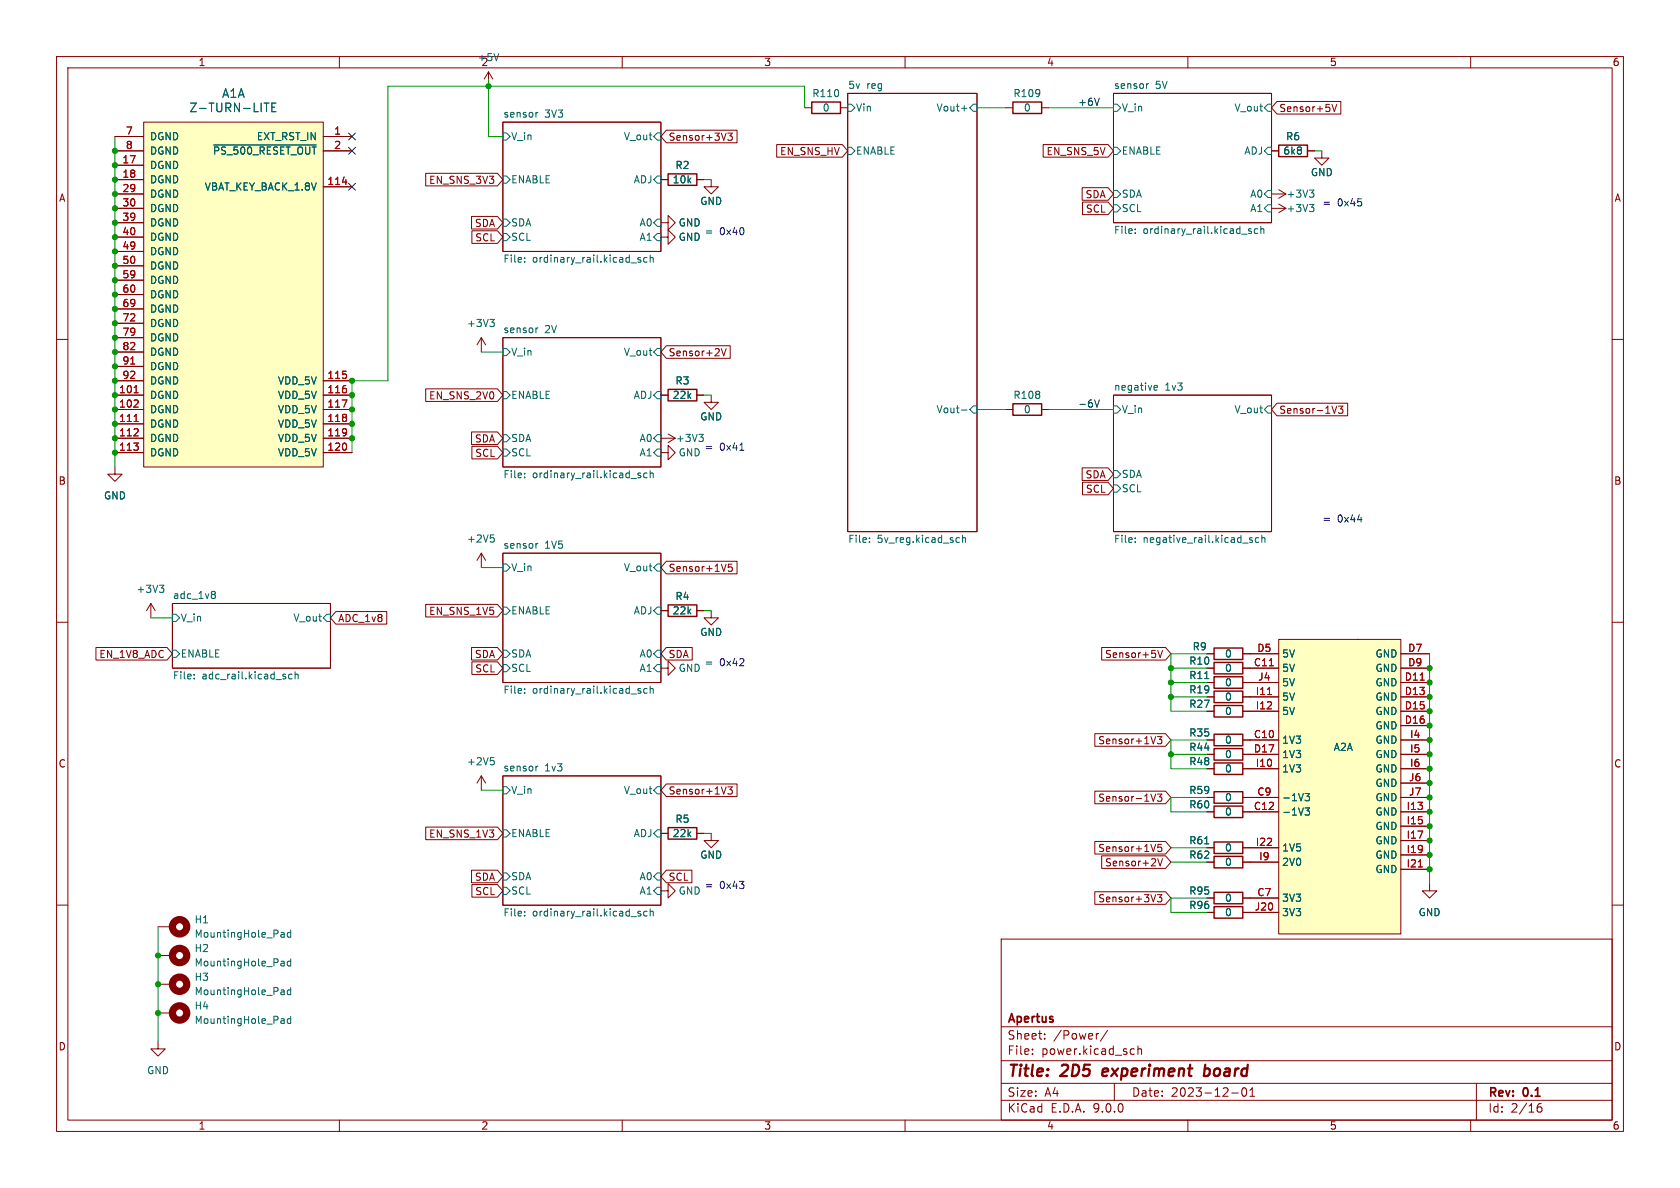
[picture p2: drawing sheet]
<svg xmlns="http://www.w3.org/2000/svg" width="297mm" height="210mm" viewBox="0 0 297 210" stroke-linecap="round" stroke-linejoin="round" font-family="sans-serif">
<g fill="none" stroke="#840000" stroke-width=".18">
<path d="M10 10h277v190h-277zM12 12h273v186h-273zM60 10v2M110 10v2M142.2 19.1h1.3M148.6 19.1h1.3M149.9 16.5h22.8v77.5h-22.8zM160 10v2M196.8 16.5h28v22.9h-28zM210 10v2M260 10v2M88.9 21.6h27.9v22.9h-27.9z"/>
<path d="M125.7 31.8v1.2h1.3l-1.3 1.3-1.2-1.3h1.2M224.8 34.3h2.5M224.8 36.8h2.5M226.1 33.5l1.2 .8M226.1 36.1l1.2 .7M227.3 34.3l-1.2 .8M227.3 36.8l-1.2 .8M233.7 26.7v1.2h1.2l-1.2 1.3-1.3-1.3h1.3M88.9 59.7h27.9v22.9h-27.9zM10 60h2M177.8 72.4h1.3M184.1 72.4h1.3"/>
<path d="M196.8 69.9h28v24.1h-28zM285 60h2M20.3 82.6v1.2h1.3l-1.3 1.3-1.3-1.3h1.3M88.9 97.8h27.9v22.9h-27.9zM116.8 80h1.3v-1.3l1.3 1.3-1.3 1.3v-1.3M10 110h2M26.7 106.7l-.8 1.3M26.7 106.7l.7 1.3M26.7 106.7v2.5M30.5 106.7h27.9v11.4h-27.9zM116.8 118.1h1.3v-1.3l1.3 1.3-1.3 1.3v-1.3M125.7 108v1.2h1.3l-1.3 1.3-1.2-1.3h1.2"/>
<path d="M213.4 118.1h1.2M213.4 115.6h1.2M219.7 118.1h1.3M219.7 115.6h1.3M285 110h2M88.9 137.2h27.9v22.8h-27.9zM116.8 157.5h1.3v-1.3l1.3 1.3-1.3 1.3v-1.3M213.4 158.8h1.2M219.7 158.8h1.3M10 160h2M177 166h108v32h-108zM285 160h2"/>
<path d="M60 198v2M110 198v2M160 198v2M177 194.5h108M177 191.5h108M177 187.5h108M177 181.5h108M182.5 186.3v.1M182.5 185.5v.1M184.7 183.6v.1M184.7 182.8v.1M194.2 182.7l-.2 .1"/>
<path d="M195.8 182.1l-1.3 2M197 191.5v3M200.1 185.4l.4 .1M200.5 186.3l-.4 .1M201.2 185.5l.2-.1 .3 .1 .1 .9M201.2 184.9v1.5M210 198v2M217.7 193.2h1.2M219.7 192.4l.2-.1a.81 .81 0 0 1 .6 .6 .81 .81 0 0 1-.3 .8l-.2 .1a.81 .81 0 0 1-.3-1.4zM221 193.8h.8M221 192.7l.4-.4v1.5M260 198v2"/>
<path d="M261 191.5v6.5M271.7 196l.3-.3h.5l.1 .3v.3l-.3 .3-.4-.1-.2-.2M272.5 195.1a.59 .59 0 0 0-.8 .6"/>
</g>
<path d="M195.1 189l-.2 .9 .2 .3M195.9 189.4l-1 .1M213 189l.2-.1 .5 .1M213.1 188.2l-.3 2M213.7 190a.66 .66 0 0 1-.9 .1" fill="none" stroke="#840000" stroke-width=".4"/>
<g fill="none" stroke="#006464" stroke-width=".18">
<path d="M95.1 19.9l-.3 .1M149.9 18.4h.6l.6 .7-.6 .6h-.6zM170 19.1h.9M172.1 18.4h.6v1.3h-.6l-.7-.6zM196.8 18.4h.7l.6 .7-.6 .6h-.7zM203.1 14.8l-.3 .1M224.2 18.4h.6v1.3h-.6l-.7-.6zM88.9 23.5h.6l.7 .6-.7 .7h-.6zM88.9 38.7h.6l.7 .7-.7 .6h-.6zM88.9 31.1h.6l.7 .7-.7 .6h-.6zM116.2 23.5h.6v1.3h-.6l-.6-.7zM116.2 38.7h.6v1.3h-.6l-.6-.6z"/>
<path d="M116.2 31.1h.6v1.3h-.6l-.6-.6zM149.9 26h.6l.6 .7-.6 .6h-.6zM196.8 33.7h.7l.6 .6-.6 .6h-.7zM196.8 36.2h.7l.6 .6-.6 .7h-.7zM196.8 26h.7l.6 .7-.6 .6h-.7zM224.2 36.2h.6v1.3h-.6l-.7-.7zM224.2 33.7h.6v1.2h-.6l-.7-.6zM224.2 26h.6v1.3h-.6l-.7-.6zM231.5 33.6h.8l-.4 .5M231.5 36.1h.8l-.4 .5M232 34.1l.3 .2v.3l-.3 .3M232 36.6l.3 .3v.3l-.3 .2"/>
<path d="M88.9 41.3h.6l.7 .6-.7 .6h-.6zM92.7 45.6v.1M92.7 46.2v.2M95.1 58l-.3 .1M113.3 45.6l-.4-.1-.1 .2v.2l.5 .1v.3h-.5M114.4 45.6l-.4-.1-.2 .3 .1 .5h.5M114.9 45.1v1.3M114.9 45.6l.2-.1 .3 .1 .1 .8M116.2 41.3h.6v1.2h-.6l-.6-.6zM200.7 41.2v.1M200.7 40.5v.1M221.2 40.5l-.3-.1-.2 .2 .1 .2 .4 .1v.3h-.5"/>
<path d="M222.3 40.5l-.3-.1-.3 .3 .2 .5h.4M222.9 40.6l.2-.2 .3 .1v.8M222.9 40v1.3M88.9 61.6h.6l.7 .6-.7 .7h-.6zM88.9 76.8h.6l.7 .7-.7 .6h-.6zM88.9 79.4h.6l.7 .6-.7 .6h-.6zM88.9 69.2h.6l.7 .7-.7 .6h-.6zM116.2 61.6h.6v1.3h-.6l-.6-.7zM116.2 79.4h.6v1.2h-.6l-.6-.6zM116.2 76.8h.6v1.3h-.6l-.6-.6zM116.2 69.2h.6v1.3h-.6l-.6-.6zM170 72.5h.9"/>
<path d="M172.1 71.8h.6v1.2h-.6l-.7-.6zM196.8 71.8h.7l.6 .6-.6 .6h-.7zM204 68.8l.2 .2 .4-.1M204 68.3l.2-.2h.2l.2 .2v.1l-.6 .2M224.2 71.8h.6v1.2h-.6l-.7-.6zM88.9 99.7h.6l.7 .6-.7 .7h-.6zM92.7 83.7v.1M92.7 84.3v.2M95.1 96.1l-.3 .1M113.3 83.7l-.4-.1-.1 .2v.2l.5 .1v.3h-.5M114.4 83.7l-.4-.1-.2 .3 .1 .5h.5M114.9 83.2v1.3"/>
<path d="M114.9 83.7l.2-.1 .3 .1 .1 .8M116.2 99.7h.6v1.3h-.6l-.6-.7zM153.7 95.8v.1M153.7 95.1v.1M169.3 95l.3 .1M169.6 95.8l-.3 .1M170.2 95.2l.1-.2 .3 .1 .1 .8M170.2 94.6v1.3M196.8 83.2h.7l.6 .6-.6 .7h-.7zM196.8 85.7h.7l.6 .7-.6 .6h-.7zM200.7 95.1v.1M200.7 95.8v.1"/>
<path d="M221 95.4l.4 .1v.2l-.1 .2-.4-.1M221 95.1h.4M222.5 95.1l-.3-.1-.3 .3 .1 .5h.5M223.1 95.2l.2-.2 .3 .1v.8M223.1 94.6v1.3M28.2 103.4h.8l-.5 .5M28.7 103.9l.3 .3v.3l-.3 .2M30.5 108.6h.6l.6 .6-.6 .7h-.6zM30.5 114.9h.6l.6 .7-.6 .6h-.6zM34.3 119.9v.1M34.3 119.2v.2M37.6 104.5h.2l.3 .3-.3 .3"/>
<path d="M37.6 105.1h.2M37.8 105.1l.3 .2v.3l-.1 .1-.4 .1M51.6 119.2h-.3l-.3 .2 .1 .6h.5M52.2 119.3l.2-.1h.3v.8M52.2 118.7v1.3M57.8 108.6h.6v1.3h-.6l-.7-.7zM88.9 114.9h.6l.7 .7-.7 .6h-.6zM88.9 117.5h.6l.7 .6-.7 .6h-.6zM88.9 107.3h.6l.7 .7-.7 .6h-.6zM116.2 117.5h.6v1.2h-.6l-.6-.6zM116.2 114.9h.6v1.3h-.6l-.6-.6zM116.2 107.3h.6v1.3h-.6l-.6-.6z"/>
<path d="M88.9 139.1h.6l.7 .6-.7 .6h-.6zM92.7 121.8v.1M92.7 122.4v.2M95.1 135.4l-.3 .2M113.3 121.8l-.4-.1-.1 .2v.2l.5 .1v.3h-.5M114.4 121.8l-.4-.1-.2 .3 .1 .5h.5M114.9 121.3v1.3M114.9 121.8l.2-.1 .3 .1 .1 .8M116.2 139.1h.6v1.2h-.6l-.6-.6zM88.9 154.3h.6l.7 .6-.7 .7h-.6zM88.9 156.8h.6l.7 .7-.7 .6h-.6zM88.9 146.7h.6l.7 .6-.7 .7h-.6z"/>
<path d="M116.2 156.8h.6v1.3h-.6l-.6-.6zM116.2 154.3h.6v1.3h-.6l-.6-.7zM116.2 146.7h.6v1.3h-.6l-.6-.7zM92.7 161.8v.1M92.7 161.1v.2M113.3 161.1h-.4l-.1 .2v.1l.5 .2v.3h-.5M114.4 161.1h-.4l-.2 .2 .1 .6h.5M114.9 161.2l.2-.1h.3l.1 .8M114.9 160.7v1.2"/>
</g>
<path d="M143.5 18h5.1v2.1h-5.1zM179.1 71.4h5v2h-5zM214.6 117.1h5.1v2h-5.1zM214.6 114.6h5.1v2h-5.1zM214.6 157.7h5.1v2.1h-5.1z" fill="none" stroke="#840000" stroke-width=".25"/>
<path d="M226.1 113h21.5v52.1h-21.5z" fill="#ffffc2"/>
<g fill="none" stroke="#840000" stroke-width=".18">
<path d="M86.4 12.7l-.8 1.3M86.4 12.7l.7 1.3M86.4 12.7v2.5M116.8 31.8h1.3M123.2 31.8h1.3M224.8 26.7h1.3M231.1 26.7h1.3M221 115.6h5.1M221 118.1h5.1M226.1 113h21.5v52.1h-21.5zM240 113h.1M247.6 115.6h5.1"/>
<path d="M247.6 118.1h5.1M213.4 120.7h1.2M213.4 123.2h1.2M213.4 125.7h1.2M213.4 130.8h1.2M213.4 133.4h1.2M213.4 135.9h1.2M219.7 120.7h6.4M219.7 123.2h6.4M219.7 125.7h6.4M219.7 130.8h6.4M219.7 133.4h6.4"/>
<path d="M219.7 135.9h6.4M247.6 120.7h5.1M247.6 123.2h5.1M247.6 125.7h5.1M247.6 130.8h5.1M247.6 133.4h5.1M247.6 135.9h5.1M247.6 128.3h5.1M247.6 138.4h5.1M116.8 147.3h1.3M123.2 147.3h1.3M125.7 147.3v1.3h1.3l-1.3 1.3-1.2-1.3h1.2"/>
<path d="M213.4 141h1.2M213.4 143.5h1.2M213.4 149.9h1.2M213.4 152.4h1.2M219.7 141h6.4M219.7 143.5h6.4M219.7 149.9h6.4M219.7 152.4h6.4M221 158.8h5.1M247.6 141h5.1M247.6 143.5h5.1M247.6 146.1h5.1"/>
<path d="M247.6 148.6h5.1M247.6 151.1h5.1M247.6 153.7h5.1M252.7 156.2v1.3h1.3l-1.3 1.3-1.2-1.3h1.2M27.9 168.9h2.6M27.9 174h2.6M27.9 163.8h2.6M213.4 161.3h1.2M219.7 161.3h6.4"/>
</g>
<path d="M224.4 117.7h.7M224.1 122.8h.7M251.1 120.2h.7M250.7 153.3h.8" fill="none" stroke="#a90000" stroke-width=".18"/>
<g fill="none" stroke="#006464" stroke-width=".18">
<path d="M88.2 9.5l-.4 1.2M213 120h.7M213 149.2h.7M230.7 140.3h.8l-.4 .5 .3 .1v.5l-.1 .1h-.5M230.7 142.8h.8l-.4 .5 .3 .1v.6l-.1 .1-.5-.1M49.8 164.8l.4 .1v.8M49.8 169.9l.4 .1v.8M49.8 175l.4 .1v.7M50.2 170.7l-.4 .1M50.2 170.2l-.4 .1M50.2 175.8h-.4M50.2 175.3l-.4 .1"/>
<path d="M50.2 165.6l-.4 .1M50.2 165.1l-.4 .1M51.4 170l-.4-.1-.2 .3 .1 .5h.5M51.4 164.4v1.3M51.4 169.5v1.3M51.4 174.6v1.2M51.4 164.9l-.4-.1-.2 .3 .1 .5h.5M51.4 175.1l-.4-.1-.2 .2 .1 .6h.5"/>
</g>
<g fill="none" stroke="#840000" stroke-width=".25">
<path d="M118.1 30.7h5.1v2.1h-5.1zM226.1 25.7h5v2h-5zM214.6 119.6h5.1v2.1h-5.1zM214.6 140h5.1v2h-5.1zM214.6 134.9h5.1v2h-5.1zM214.6 132.3h5.1v2.1h-5.1zM214.6 124.7h5.1v2h-5.1zM214.6 129.8h5.1v2h-5.1zM214.6 122.2h5.1v2h-5.1zM118.1 146.3h5.1v2h-5.1zM214.6 151.4h5.1v2h-5.1zM214.6 148.8h5.1v2.1h-5.1z"/>
<path d="M214.6 142.5h5.1v2h-5.1zM214.6 160.3h5.1v2h-5.1z"/>
</g>
<g fill="none" stroke="#840000" stroke-width="1.3">
<circle cx="31.7" cy="168.9" r="1.27"/>
<circle cx="31.7" cy="163.8" r="1.27"/>
<circle cx="31.7" cy="174" r="1.27"/>
</g>
<path d="M25.4 21.6h31.7v61h-31.7z" fill="#ffffc2"/>
<g fill="none" stroke="#840000" stroke-width=".18">
<path d="M177.8 19.1h1.3M184.1 19.1h1.3M225.7 17.9h11.3v2.3h-11.3l-.9-1.1zM235.5 18.5l.4 1.2 .4-1.2M20.3 24.1h5.1M20.3 26.7h5.1M20.3 29.2h5.1M20.3 31.8h5.1M20.3 34.3h5.1M20.3 36.8h5.1M20.3 39.4h5.1M25.4 21.6h31.7v61h-31.7z"/>
<path d="M57.1 24.1h5.1M57.1 26.7h5.1M57.1 33h5.1M75.3 30.6h12.6l1 1.2-1 1.1h-12.6zM83.4 38.3h4.5l1 1.1-1 1.1h-4.5zM116.8 39.4h1.3v-1.3l1.3 1.3-1.3 1.2v-1.2M116.8 31.8h1.3M117.8 23h12.5v2.2h-12.5l-1-1.1zM123.2 31.8h1.3M128.7 23.5h.8l-.5 .5 .4 .1v.6l-.2 .1-.5-.1M137.3 25.6h11.6l1 1.1-1 1.1h-11.6zM184.4 25.6h11.5l.9 1.1-.9 1.1h-11.5z"/>
<path d="M191.3 33.2h4.6l.9 1.1-.9 1.1h-4.6zM191.4 35.7h4.5l.9 1.1-.9 1.1h-4.5zM224.8 26.7h1.3M231.1 26.7h1.3M20.3 41.9h5.1M20.3 44.5h5.1M20.3 47h5.1M20.3 49.5h5.1M20.3 52.1h5.1M20.3 54.6h5.1M20.3 57.2h5.1M20.3 59.7h5.1"/>
<path d="M83.4 40.8h4.5l1 1.1-1 1.1h-4.5zM85.1 59.7v2.5M85.1 59.7l-.8 1.3M85.1 59.7l.8 1.3M116.8 41.9h1.3v-1.3l1.3 1.3-1.3 1.3v-1.3M20.3 62.2h5.1M20.3 64.8h5.1M20.3 67.3h5.1M20.3 69.9h5.1M20.3 72.4h5.1M20.3 74.9h5.1M20.3 77.5h5.1"/>
<path d="M57.1 67.3h5.1M57.1 69.9h5.1M57.1 72.4h5.1M57.1 74.9h5.1M57.1 77.5h5.1M75.3 68.7h12.6l1 1.2-1 1.1h-12.6zM83.4 76.4h4.5l1 1.1-1 1.1h-4.5zM83.4 78.9h4.5l1 1.1-1 1.1h-4.5zM116.8 69.9h1.3M116.8 77.5h2.6M117.8 61.1h11.3v2.2h-11.3l-1-1.1zM118.1 76.7l1.3 .8"/>
<path d="M119.4 77.5l-1.3 .7M123.2 69.9h1.3M125.7 69.9v1.2h1.3l-1.3 1.3-1.2-1.3h1.2M127.5 61.6l.4 1.3 .5-1.3M225.7 71.3h12.5v2.2h-12.5l-.9-1.1zM236.3 71.8l-.4 1.3M236.6 71.8h.8l-.4 .5 .3 .1v.5l-.1 .2-.6-.2M20.3 80h5.1M57.1 80h5.1M85.1 97.8l-.8 1.3M85.1 97.8l.8 1.3M85.1 97.8v2.5"/>
<path d="M117.8 99.2h12.5v2.2h-12.5l-1-1.1zM129.4 99.7h-.6l-.1 .6 .2-.1 .4 .1 .2 .2-.1 .4-.2 .1-.5-.1M191.3 82.7h4.6l.9 1.1-.9 1.1h-4.6zM191.4 85.2h4.5l.9 1.2-.9 1.1h-4.5zM17 114.5h12.5l1 1.1-1 1.1h-12.5zM59.4 108.1h9v2.2h-9l-1-1.1zM75.3 106.8h12.6l1 1.2-1 1.1h-12.6zM83.4 114.5h4.5l1 1.1-1 1.1h-4.5zM83.4 117h4.5l1 1.1-1 1.1h-4.5zM116.8 108h1.3M117.8 114.5h4.6v2.2h-4.6l-1-1.1zM123.2 108h1.3"/>
<path d="M194.8 114.5h11.3l.9 1.1-.9 1.1h-11.3zM204.7 115l.4 1.2 .4-1.2M213.4 115.6h1.2M213.4 118.1h1.2M219.7 115.6h6.4M219.7 118.1h6.4M247.6 115.6h5.1M247.6 118.1h5.1M85.1 137.2v2.5M85.1 137.2l-.8 1.2M85.1 137.2l.8 1.2M117.8 138.6h12.5v2.2h-12.5l-1-1.1z"/>
<path d="M128.7 139.1h.8l-.5 .5 .4 .1v.5l-.2 .2-.5-.2M193.6 129.7h12.5l.9 1.1-.9 1.1h-12.5zM193.6 139.9h12.5l.9 1.1-.9 1.1h-12.5zM204.6 130.2h.8l-.4 .5 .3 .1v.6l-.1 .1-.6-.1M213.4 120.7h1.2M213.4 123.2h1.2M213.4 125.7h1.2M213.4 130.8h1.2M213.4 133.4h1.2M213.4 135.9h1.2M219.7 120.7h6.4M219.7 123.2h6.4"/>
<path d="M219.7 125.7h6.4M219.7 130.8h6.4M219.7 133.4h6.4M219.7 135.9h6.4M247.6 120.7h5.1M247.6 123.2h5.1M247.6 125.7h5.1M247.6 130.8h5.1M247.6 133.4h5.1M247.6 135.9h5.1M247.6 128.3h5.1M247.6 138.4h5.1"/>
<path d="M75.3 146.2h12.6l1 1.1-1 1.1h-12.6zM83.4 153.8h4.5l1 1.1-1 1.2h-4.5zM83.4 156.4h4.5l1 1.1-1 1.1h-4.5zM116.8 147.3h1.3M117.8 153.8h4.5v2.3h-4.5l-1-1.2zM123.2 147.3h1.3M193.6 157.6h12.5l.9 1.2-.9 1.1h-12.5zM193.6 148.7h12.5l.9 1.2-.9 1.1h-12.5zM194.8 151.3h11.3l.9 1.1-.9 1.1h-11.3zM204.3 140.4l-.4 1.2M204.6 140.4h.8l-.4 .5 .3 .1v.5l-.1 .1-.6-.1M204.6 158.2h.8l-.4 .4 .3 .2v.5l-.1 .1-.6-.1"/>
<path d="M204.7 151.8l.4 1.3 .4-1.3M205.3 149.3h-.6v.6l.2-.2 .4 .1 .1 .2-.1 .4-.1 .1-.5-.1M213.4 141h1.2M213.4 143.5h1.2M213.4 149.9h1.2M213.4 152.4h1.2M213.4 158.8h1.2M219.7 141h6.4M219.7 143.5h6.4M219.7 149.9h6.4M219.7 152.4h6.4M219.7 158.8h6.4"/>
<path d="M247.6 141h5.1M247.6 143.5h5.1M247.6 146.1h5.1M247.6 148.6h5.1M247.6 151.1h5.1M247.6 153.7h5.1M27.9 179.1h2.6M213.4 161.3h1.2M219.7 161.3h6.4M27.9 184.2v1.2h1.3l-1.3 1.3-1.2-1.3h1.2"/>
</g>
<g fill="none" stroke="#a90000" stroke-width=".18">
<path d="M60.5 32.2h.8M23.1 64.4h.7M23.6 72h.8M23.6 77.1h.8M23.7 69.4h.7M23.7 74.5h.7M24.4 70.8v.4M24.4 75.9v.4M60.5 70.7h.8l-.5 1.3M224.4 117.7h.7M224.1 122.8h.7M251.1 120.2h.7"/>
<path d="M250.7 153.3h.8"/>
</g>
<g fill="none" stroke="#006464" stroke-width=".18">
<path d="M46.7 18.2h.9M47.1 18.2v1.5M48.1 18.9h.5M48.8 18.2h-.7v1.5h.7M37.8 25.6h18.1M86.6 56.5h.8l-.4 .4M87.1 56.9l.3 .3v.3l-.3 .2M123.5 76.8h.8l-.4 .5M124.1 77.3l.2 .2v.3l-.2 .2M86.7 94.6h.6M87.1 95l.3 .3v.3l-.3 .2M213 120h.7"/>
<path d="M86.7 133.9h.6M87.1 134.4l.3 .3v.3l-.3 .2M213 149.2h.7M230.7 140.3h.8l-.4 .5 .3 .1v.5l-.1 .1h-.5M230.7 142.8h.8l-.4 .5 .3 .1v.6l-.1 .1-.5-.1M51.4 179.6v1.3M49.8 180.1h.4v.8M50.2 180.9h-.4M50.2 180.4h-.4M51.4 180.1h-.4l-.2 .2 .1 .6h.5"/>
</g>
<path d="M179.1 18h5v2.1h-5zM118.1 68.8h5.1v2.1h-5.1zM118.1 106.9h5.1v2.1h-5.1z" fill="none" stroke="#840000" stroke-width=".25"/>
<circle cx="31.7" cy="179.1" r="1.27" fill="none" stroke="#840000" stroke-width="1.3"/>
<path d="M194.3 17.4l-.4 1.2M193.5 70.7l.4 1.3 .4-1.3" fill="none" stroke="#0f0f0f" stroke-width=".18"/>
<g fill="none" stroke="#009600" stroke-width=".18">
<path d="M86.4 14v10.1h2.5M142.2 19.1v-3.9h-73.6v52.1h-6.4v12.7M172.7 19.1h5.1M185.4 19.1h11.4M20.3 24.1v58.5M124.5 31.8h1.2M232.4 26.7h1.3M85.1 62.2h3.8M124.5 69.9h1.2M172.7 72.4h5.1M185.4 72.4h11.4M26.7 109.2h3.8"/>
<path d="M85.1 100.3h3.8M124.5 108h1.2M207 118.1h6.4M213.4 115.6h-6.4v10.1h6.4M252.7 115.6v40.6M85.1 139.7h3.8M207 123.2h6.4M207 120.7h6.4M207 133.4h6.4M213.4 130.8h-6.4v5.1h6.4M124.5 147.3h1.2M207 149.9h6.4"/>
<path d="M207 152.4h6.4M213.4 141h-6.4v2.5h6.4M213.4 158.8h-6.4v2.5h6.4M27.9 163.8v20.4"/>
</g>
<path d="M61.6 23.5l1.2 1.2M61.6 32.4l1.2 1.2M61.6 26.1l1.2 1.2M62.8 23.5l-1.2 1.2M62.8 32.4l-1.2 1.2M62.8 26.1l-1.2 1.2" fill="none" stroke="#000084" stroke-width=".18"/>
<path d="M130.8 79.6h.7" fill="none" stroke="#0000c2" stroke-width=".18"/>
<g fill="#009600" stroke="#009600" stroke-width=".18">
<circle cx="20.3" cy="80" r=".46"/>
<circle cx="20.3" cy="77.5" r=".46"/>
<circle cx="20.3" cy="74.9" r=".46"/>
<circle cx="20.3" cy="72.4" r=".46"/>
<circle cx="20.3" cy="44.5" r=".46"/>
<circle cx="20.3" cy="54.6" r=".46"/>
<circle cx="20.3" cy="41.9" r=".46"/>
<circle cx="20.3" cy="57.2" r=".46"/>
<circle cx="20.3" cy="47" r=".46"/>
<circle cx="20.3" cy="59.7" r=".46"/>
<circle cx="20.3" cy="52.1" r=".46"/>
<circle cx="20.3" cy="49.5" r=".46"/>
<circle cx="20.3" cy="62.2" r=".46"/>
<circle cx="20.3" cy="67.3" r=".46"/>
<circle cx="20.3" cy="64.8" r=".46"/>
<circle cx="20.3" cy="69.9" r=".46"/>
<circle cx="252.7" cy="143.5" r=".46"/>
<circle cx="252.7" cy="146.1" r=".46"/>
<circle cx="252.7" cy="148.6" r=".46"/>
<circle cx="252.7" cy="123.2" r=".46"/>
<circle cx="252.7" cy="125.7" r=".46"/>
<circle cx="252.7" cy="128.3" r=".46"/>
<circle cx="252.7" cy="138.4" r=".46"/>
<circle cx="252.7" cy="135.9" r=".46"/>
<circle cx="252.7" cy="141" r=".46"/>
<circle cx="252.7" cy="133.4" r=".46"/>
<circle cx="252.7" cy="130.8" r=".46"/>
<circle cx="252.7" cy="153.7" r=".46"/>
<circle cx="252.7" cy="151.1" r=".46"/>
<circle cx="62.2" cy="72.4" r=".46"/>
<circle cx="62.2" cy="67.3" r=".46"/>
<circle cx="62.2" cy="74.9" r=".46"/>
<circle cx="86.4" cy="15.2" r=".46"/>
<circle cx="207" cy="118.1" r=".46"/>
<circle cx="207" cy="120.7" r=".46"/>
<circle cx="207" cy="123.2" r=".46"/>
<circle cx="207" cy="133.4" r=".46"/>
<circle cx="252.7" cy="118.1" r=".46"/>
<circle cx="252.7" cy="120.7" r=".46"/>
<circle cx="27.9" cy="168.9" r=".46"/>
<circle cx="27.9" cy="174" r=".46"/>
<circle cx="27.9" cy="179.1" r=".46"/>
<circle cx="20.3" cy="26.7" r=".46"/>
<circle cx="20.3" cy="29.2" r=".46"/>
<circle cx="20.3" cy="31.8" r=".46"/>
<circle cx="62.2" cy="77.5" r=".46"/>
<circle cx="62.2" cy="69.9" r=".46"/>
<circle cx="20.3" cy="36.8" r=".46"/>
<circle cx="20.3" cy="34.3" r=".46"/>
<circle cx="20.3" cy="39.4" r=".46"/>
</g>
<g font-size="2.8" fill="#840000">
<text x="178" y="190.9">Title:</text>
<text x="187.7" y="190.9">2D5</text>
<text x="195.8" y="190.9">experiment</text>
<text x="214.5" y="190.9">board</text>
</g>
<g font-size="2.1" fill="#006464">
<text x="39.2" y="17.5">A1A</text>
<text x="33.4" y="20">Z-TURN-LITE</text>
</g>
<g font-size="2.1" fill="#840000">
<text x="178" y="184">Sheet:</text>
<text x="178" y="181.2">Apertus</text>
<text x="186.2" y="184">/Power/</text>
<text x="178" y="186.7">File:</text>
<text x="184.1" y="186.7">power.kicad_sch</text>
<text x="178" y="196.9">KiCad</text>
<text x="178" y="194.1">Size:</text>
<text x="184.7" y="194.1">A4</text>
<text x="185.7" y="196.9">E.D.A.</text>
<text x="193.3" y="196.9">9.0.0</text>
<text x="200" y="194.1">Date:</text>
<text x="207" y="194.1">2023-12-01</text>
<text x="263" y="194.3">Rev:</text>
<text x="263" y="196.9">Id:</text>
<text x="267.1" y="196.9">2/16</text>
<text x="269.4" y="194.3">0.1</text>
</g>
<g font-size="1.8" fill="#840000">
<text x="35" y="11.9">1</text>
<text x="135" y="11.9">3</text>
<text x="185" y="11.9">4</text>
<text x="235" y="11.9">5</text>
<text x="285" y="11.9">6</text>
<text x="226.1" y="20">Sensor+5V</text>
<text x="118.1" y="25.1">Sensor+3V3</text>
<text x="137.8" y="27.6">EN_SNS_HV</text>
<text x="184.9" y="27.6">EN_SNS_5V</text>
<text x="10.3" y="35.9">A</text>
<text x="75.8" y="32.7">EN_SNS_3V3</text>
<text x="191.8" y="35.2">SDA</text>
<text x="285.3" y="35.9">A</text>
<text x="83.9" y="40.3">SDA</text>
<text x="191.9" y="37.8">SCL</text>
<text x="83.9" y="42.9">SCL</text>
<text x="118.1" y="63.2">Sensor+2V</text>
<text x="75.8" y="70.8">EN_SNS_2V0</text>
<text x="226.1" y="73.3">Sensor-1V3</text>
<text x="83.9" y="78.4">SDA</text>
<text x="83.9" y="81">SCL</text>
<text x="10.3" y="85.9">B</text>
<text x="191.8" y="84.8">SDA</text>
<text x="191.9" y="87.3">SCL</text>
<text x="285.3" y="85.9">B</text>
<text x="118.1" y="101.3">Sensor+1V5</text>
<text x="59.7" y="110.2">ADC_1v8</text>
<text x="75.8" y="108.9">EN_SNS_1V5</text>
<text x="17.5" y="116.5">EN_1V8_ADC</text>
<text x="83.9" y="116.5">SDA</text>
<text x="83.9" y="119.1">SCL</text>
<text x="118.1" y="116.5">SDA</text>
<text x="195.3" y="116.5">Sensor+5V</text>
<text x="194" y="131.8">Sensor+1V3</text>
<text x="10.3" y="135.9">C</text>
<text x="285.3" y="135.9">C</text>
<text x="118.1" y="140.7">Sensor+1V3</text>
<text x="194" y="141.9">Sensor-1V3</text>
<text x="75.8" y="148.3">EN_SNS_1V3</text>
<text x="83.9" y="155.9">SDA</text>
<text x="118.1" y="155.9">SCL</text>
<text x="194" y="150.8">Sensor+1V5</text>
<text x="195.3" y="153.4">Sensor+2V</text>
<text x="83.9" y="158.4">SCL</text>
<text x="194" y="159.7">Sensor+3V3</text>
<text x="10.3" y="185.9">D</text>
<text x="285.3" y="185.9">D</text>
<text x="35" y="199.9">1</text>
<text x="85" y="199.9">2</text>
<text x="135" y="199.9">3</text>
<text x="185" y="199.9">4</text>
<text x="235" y="199.9">5</text>
<text x="285" y="199.9">6</text>
</g>
<g font-size="1.8" fill="#006464">
<text x="84.3" y="11">+5V</text>
<text x="85" y="11.9">2</text>
<text x="143.5" y="17.4">R110</text>
<text x="149.9" y="15.8">5v</text>
<text x="153.2" y="15.8">reg</text>
<text x="179.1" y="17.4">R109</text>
<text x="196.8" y="15.8">sensor</text>
<text x="204.2" y="15.8">5V</text>
<text x="88.9" y="20.9">sensor</text>
<text x="96.3" y="20.9">3V3</text>
<text x="145.3" y="19.9">0</text>
<text x="151.2" y="19.9">Vin</text>
<text x="165.5" y="19.9">Vout+</text>
<text x="180.9" y="19.9">0</text>
<text x="198.2" y="19.9">V_in</text>
<text x="218.1" y="19.9">V_out</text>
<text x="26.4" y="25">DGND</text>
<text x="26.4" y="27.5">DGND</text>
<text x="37.5" y="27.5">~{PS_500_RESET_OUT}</text>
<text x="45.3" y="25">EXT_RST_IN</text>
<text x="90.3" y="25">V_in</text>
<text x="110.2" y="25">V_out</text>
<text x="151.2" y="27.5">ENABLE</text>
<text x="198.2" y="27.5">ENABLE</text>
<text x="219.9" y="27.5">ADJ</text>
<text x="226.8" y="27.5">6k8</text>
<text x="227.3" y="25">R6</text>
<text x="26.4" y="30.1">DGND</text>
<text x="26.4" y="32.6">DGND</text>
<text x="26.4" y="35.2">DGND</text>
<text x="36.1" y="33.9">VBAT_KEY_BACK_1.8V</text>
<text x="90.3" y="32.6">ENABLE</text>
<text x="111.9" y="32.6">ADJ</text>
<text x="118.8" y="32.6">10k</text>
<text x="119.3" y="30.1">R2</text>
<text x="198.2" y="35.2">SDA</text>
<text x="220.9" y="35.2">A0</text>
<text x="227.3" y="35.2">+3V3</text>
<text x="231.6" y="31.3">GND</text>
<text x="26.4" y="37.7">DGND</text>
<text x="26.4" y="40.2">DGND</text>
<text x="90.3" y="40.2">SDA</text>
<text x="113" y="40.2">A0</text>
<text x="119.9" y="40.2">GND</text>
<text x="123.7" y="36.4">GND</text>
<text x="196.8" y="41.7">File:</text>
<text x="198.2" y="37.7">SCL</text>
<text x="202.1" y="41.7">ordinary_rail.kicad_sch</text>
<text x="220.9" y="37.7">A1</text>
<text x="227.3" y="37.7">+3V3</text>
<text x="26.4" y="42.8">DGND</text>
<text x="26.4" y="45.3">DGND</text>
<text x="26.4" y="47.9">DGND</text>
<text x="88.9" y="46.8">File:</text>
<text x="90.3" y="42.8">SCL</text>
<text x="94.1" y="46.8">ordinary_rail.kicad_sch</text>
<text x="113" y="42.8">A1</text>
<text x="119.9" y="42.8">GND</text>
<text x="26.4" y="50.4">DGND</text>
<text x="26.4" y="52.9">DGND</text>
<text x="26.4" y="55.5">DGND</text>
<text x="26.4" y="58">DGND</text>
<text x="82.4" y="58">+3V3</text>
<text x="88.9" y="59">sensor</text>
<text x="96.3" y="59">2V</text>
<text x="26.4" y="60.6">DGND</text>
<text x="26.4" y="63.1">DGND</text>
<text x="26.4" y="65.6">DGND</text>
<text x="90.3" y="63.1">V_in</text>
<text x="110.2" y="63.1">V_out</text>
<text x="26.4" y="68.2">DGND</text>
<text x="26.4" y="70.7">DGND</text>
<text x="49" y="68.2">VDD_5V</text>
<text x="49" y="70.7">VDD_5V</text>
<text x="90.3" y="70.7">ENABLE</text>
<text x="111.9" y="70.7">ADJ</text>
<text x="118.8" y="70.7">22k</text>
<text x="119.3" y="68.2">R3</text>
<text x="179.1" y="70.7">R108</text>
<text x="196.8" y="69.1">negative</text>
<text x="205.9" y="69.1">1v3</text>
<text x="26.4" y="73.3">DGND</text>
<text x="26.4" y="75.8">DGND</text>
<text x="49" y="73.3">VDD_5V</text>
<text x="49" y="75.8">VDD_5V</text>
<text x="123.7" y="74.5">GND</text>
<text x="165.5" y="73.3">Vout-</text>
<text x="180.9" y="73.3">0</text>
<text x="198.2" y="73.3">V_in</text>
<text x="218.1" y="73.3">V_out</text>
<text x="26.4" y="78.3">DGND</text>
<text x="26.4" y="80.9">DGND</text>
<text x="49" y="78.3">VDD_5V</text>
<text x="49" y="80.9">VDD_5V</text>
<text x="90.3" y="78.3">SDA</text>
<text x="90.3" y="80.9">SCL</text>
<text x="113" y="80.9">A1</text>
<text x="113" y="78.3">A0</text>
<text x="119.4" y="78.3">+3V3</text>
<text x="119.9" y="80.9">GND</text>
<text x="18.3" y="88.5">GND</text>
<text x="88.9" y="84.9">File:</text>
<text x="94.1" y="84.9">ordinary_rail.kicad_sch</text>
<text x="198.2" y="84.7">SDA</text>
<text x="198.2" y="87.2">SCL</text>
<text x="82.4" y="96.1">+2V5</text>
<text x="88.9" y="97.1">sensor</text>
<text x="90.3" y="101.2">V_in</text>
<text x="96.3" y="97.1">1V5</text>
<text x="110.2" y="101.2">V_out</text>
<text x="149.9" y="96.3">File:</text>
<text x="155.1" y="96.3">5v_reg.kicad_sch</text>
<text x="196.8" y="96.3">File:</text>
<text x="202.1" y="96.3">negative_rail.kicad_sch</text>
<text x="24" y="105">+3V3</text>
<text x="30.5" y="106">adc_1v8</text>
<text x="119.3" y="106.3">R4</text>
<text x="31.9" y="110.1">V_in</text>
<text x="51.8" y="110.1">V_out</text>
<text x="90.3" y="108.8">ENABLE</text>
<text x="111.9" y="108.8">ADJ</text>
<text x="118.8" y="108.8">22k</text>
<text x="123.7" y="112.6">GND</text>
<text x="31.9" y="116.4">ENABLE</text>
<text x="90.3" y="116.4">SDA</text>
<text x="90.3" y="119">SCL</text>
<text x="113" y="119">A1</text>
<text x="113" y="116.4">A0</text>
<text x="119.9" y="119">GND</text>
<text x="210.1" y="117.7">R10</text>
<text x="210.7" y="115.2">R9</text>
<text x="216.5" y="119">0</text>
<text x="216.5" y="116.4">0</text>
<text x="226.6" y="116.4">5V</text>
<text x="226.6" y="119">5V</text>
<text x="243.1" y="116.4">GND</text>
<text x="243.1" y="119">GND</text>
<text x="30.5" y="120.4">File:</text>
<text x="35.7" y="120.4">adc_rail.kicad_sch</text>
<text x="88.9" y="123">File:</text>
<text x="94.1" y="123">ordinary_rail.kicad_sch</text>
<text x="210.1" y="120.2">R11</text>
<text x="210.1" y="125.3">R27</text>
<text x="210.1" y="122.8">R19</text>
<text x="216.5" y="121.5">0</text>
<text x="216.5" y="124.1">0</text>
<text x="226.6" y="121.5">5V</text>
<text x="226.6" y="124.1">5V</text>
<text x="243.1" y="121.5">GND</text>
<text x="243.1" y="124.1">GND</text>
<text x="210.1" y="130.4">R35</text>
<text x="216.5" y="126.6">0</text>
<text x="216.5" y="131.7">0</text>
<text x="226.6" y="126.6">5V</text>
<text x="226.6" y="131.7">1V3</text>
<text x="243.1" y="126.6">GND</text>
<text x="243.1" y="129.1">GND</text>
<text x="243.1" y="131.7">GND</text>
<text x="82.4" y="135.5">+2V5</text>
<text x="88.9" y="136.4">sensor</text>
<text x="96.3" y="136.4">1v3</text>
<text x="210.1" y="135.5">R48</text>
<text x="210.1" y="132.9">R44</text>
<text x="216.5" y="136.8">0</text>
<text x="216.5" y="134.2">0</text>
<text x="226.6" y="134.2">1V3</text>
<text x="226.6" y="136.8">1V3</text>
<text x="235.7" y="132.9">A2A</text>
<text x="243.1" y="134.2">GND</text>
<text x="243.1" y="136.8">GND</text>
<text x="90.3" y="140.6">V_in</text>
<text x="110.2" y="140.6">V_out</text>
<text x="210.1" y="140.6">R59</text>
<text x="210.1" y="143.1">R60</text>
<text x="216.5" y="141.8">0</text>
<text x="226.6" y="141.8">-1V3</text>
<text x="243.1" y="139.3">GND</text>
<text x="243.1" y="141.8">GND</text>
<text x="90.3" y="148.2">ENABLE</text>
<text x="111.9" y="148.2">ADJ</text>
<text x="118.8" y="148.2">22k</text>
<text x="119.3" y="145.6">R5</text>
<text x="210.1" y="149.5">R61</text>
<text x="216.5" y="144.4">0</text>
<text x="226.6" y="144.4">-1V3</text>
<text x="243.1" y="144.4">GND</text>
<text x="243.1" y="146.9">GND</text>
<text x="243.1" y="149.5">GND</text>
<text x="90.3" y="155.8">SDA</text>
<text x="113" y="155.8">A0</text>
<text x="123.7" y="152">GND</text>
<text x="210.1" y="152">R62</text>
<text x="216.5" y="153.3">0</text>
<text x="216.5" y="150.7">0</text>
<text x="226.6" y="150.7">1V5</text>
<text x="226.6" y="153.3">2V0</text>
<text x="243.1" y="152">GND</text>
<text x="243.1" y="154.5">GND</text>
<text x="90.3" y="158.3">SCL</text>
<text x="113" y="158.3">A1</text>
<text x="119.9" y="158.3">GND</text>
<text x="210.1" y="158.3">R95</text>
<text x="210.1" y="160.9">R96</text>
<text x="216.5" y="159.6">0</text>
<text x="226.6" y="159.6">3V3</text>
<text x="34.3" y="163.4">H1</text>
<text x="34.3" y="166">MountingHole_Pad</text>
<text x="88.9" y="162.3">File:</text>
<text x="94.1" y="162.3">ordinary_rail.kicad_sch</text>
<text x="216.5" y="162.2">0</text>
<text x="226.6" y="162.2">3V3</text>
<text x="250.7" y="162.2">GND</text>
<text x="34.3" y="168.5">H2</text>
<text x="34.3" y="171">MountingHole_Pad</text>
<text x="34.3" y="173.6">H3</text>
<text x="34.3" y="176.1">MountingHole_Pad</text>
<text x="34.3" y="178.7">H4</text>
<text x="34.3" y="181.2">MountingHole_Pad</text>
<text x="25.9" y="190.1">GND</text>
</g>
<g font-size="1.8" fill="#a90000">
<text x="22.2" y="23.9">7</text>
<text x="59" y="23.9">1</text>
<text x="21.5" y="29">17</text>
<text x="22.2" y="26.4">8</text>
<text x="59" y="26.4">2</text>
<text x="21.5" y="31.5">18</text>
<text x="21.5" y="34">29</text>
<text x="57.8" y="32.8">114</text>
<text x="21.5" y="36.6">30</text>
<text x="21.5" y="39.1">39</text>
<text x="21.5" y="41.7">40</text>
<text x="21.5" y="44.2">49</text>
<text x="21.5" y="46.7">50</text>
<text x="21.5" y="49.3">59</text>
<text x="21.5" y="51.8">60</text>
<text x="21.5" y="54.4">69</text>
<text x="21.5" y="56.9">72</text>
<text x="21.5" y="59.4">79</text>
<text x="21.5" y="62">82</text>
<text x="21.5" y="64.5">91</text>
<text x="20.9" y="69.6">101</text>
<text x="21.5" y="67.1">92</text>
<text x="57.8" y="67.1">115</text>
<text x="57.8" y="69.6">116</text>
<text x="20.9" y="72.1">102</text>
<text x="20.9" y="74.7">111</text>
<text x="20.9" y="77.2">112</text>
<text x="57.8" y="72.1">117</text>
<text x="57.8" y="74.7">118</text>
<text x="57.8" y="77.2">119</text>
<text x="20.9" y="79.8">113</text>
<text x="57.8" y="79.8">120</text>
<text x="221.6" y="117.9">C11</text>
<text x="222.2" y="115.3">D5</text>
<text x="248.8" y="115.3">D7</text>
<text x="248.8" y="117.9">D9</text>
<text x="221.9" y="122.9">I11</text>
<text x="221.9" y="125.5">I12</text>
<text x="222.3" y="120.4">J4</text>
<text x="248.2" y="120.4">D11</text>
<text x="248.2" y="122.9">D13</text>
<text x="248.2" y="125.5">D15</text>
<text x="221.6" y="130.6">C10</text>
<text x="248.2" y="128">D16</text>
<text x="249.2" y="130.6">I4</text>
<text x="221.6" y="133.1">D17</text>
<text x="221.9" y="135.6">I10</text>
<text x="249.2" y="133.1">I5</text>
<text x="249.2" y="135.6">I6</text>
<text x="221.6" y="143.3">C12</text>
<text x="222.2" y="140.7">C9</text>
<text x="248.6" y="143.3">I13</text>
<text x="249" y="138.2">J6</text>
<text x="249" y="140.7">J7</text>
<text x="221.9" y="149.6">I22</text>
<text x="248.6" y="145.8">I15</text>
<text x="248.6" y="148.3">I17</text>
<text x="222.5" y="152.1">I9</text>
<text x="248.6" y="150.9">I19</text>
<text x="248.6" y="153.4">I21</text>
<text x="221.7" y="161">J20</text>
<text x="222.2" y="158.5">C7</text>
</g>
<g font-size="1.8" fill="#0f0f0f">
<text x="190.5" y="18.8">+6V</text>
<text x="190.5" y="72.1">-6V</text>
</g>
<g font-size="1.8" fill="#0000c2">
<text x="124.5" y="41.7">=</text>
<text x="127.2" y="41.7">0x40</text>
<text x="233.7" y="36.6">=</text>
<text x="236.4" y="36.6">0x45</text>
<text x="124.5" y="79.8">=</text>
<text x="127.2" y="79.8">0x41</text>
<text x="233.7" y="92.5">=</text>
<text x="236.4" y="92.5">0x44</text>
<text x="124.5" y="117.9">=</text>
<text x="127.2" y="117.9">0x42</text>
<text x="124.5" y="157.2">=</text>
<text x="127.2" y="157.2">0x43</text>
</g>
</svg>
